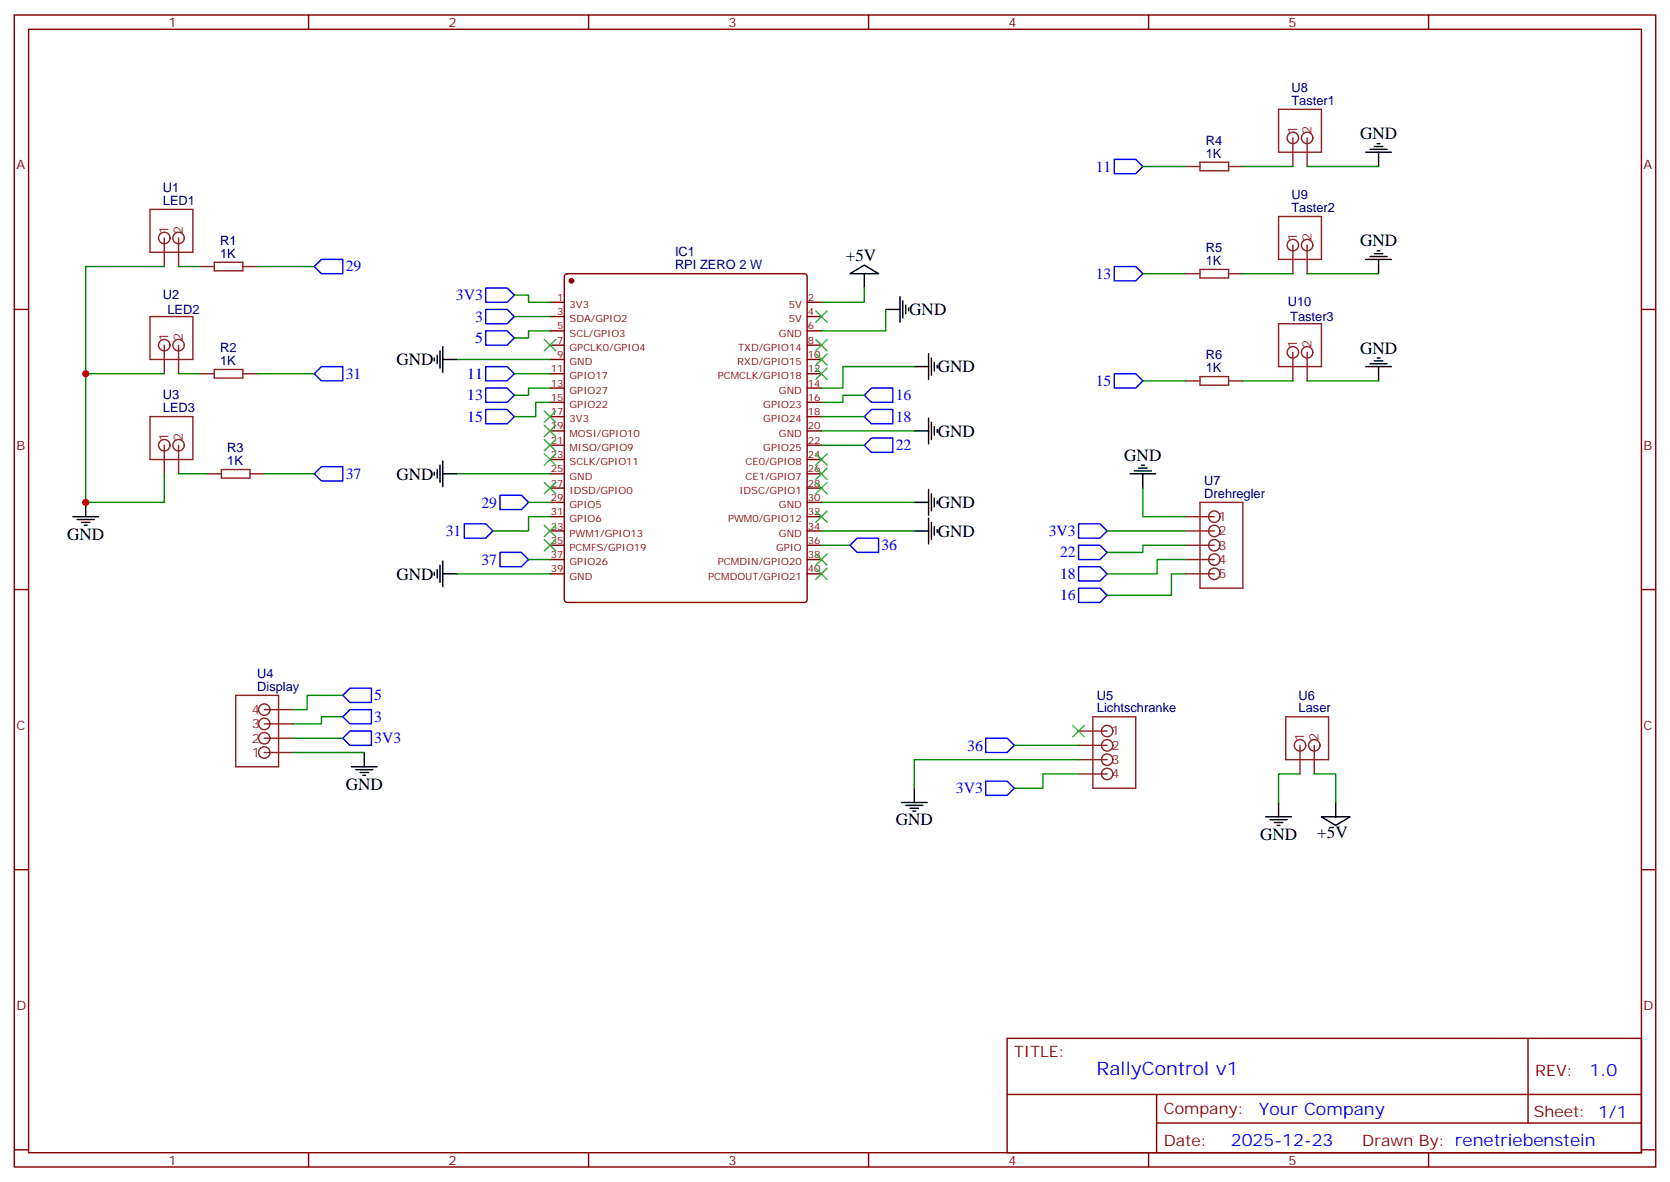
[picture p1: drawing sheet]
<svg xmlns="http://www.w3.org/2000/svg" width="412mm" height="292mm" viewBox="0 0 412 292" stroke-linecap="round" stroke-linejoin="round" font-family="sans-serif">
<g fill="none" stroke="#870000" stroke-width=".35">
<path d="M3.5 3.7h405.4v284.3h-405.4zM7.1 7.2h398.2v277.3h-398.2zM76.2 3.7v3.5M145.3 3.7v3.5M214.5 3.7v3.5M283.6 3.7v3.5M352.8 3.7v3.5M3.5 76.4h3.6M135.8 74.6h3.5M135.8 78.1h3.5M139.6 67.8l.5-.2h58.5a.71 .71 0 0 1 .7 .7v79.7a.76 .76 0 0 1-.7 .7h-58.5a.76 .76 0 0 1-.8-.7v-79.7zM199.3 74.6h3.5"/>
<path d="M199.3 78.1h3.5M405.3 76.4h3.6M135.8 81.7h3.5M135.8 85.2h3.5M135.8 88.7h3.5M135.8 92.3h3.5M135.8 95.8h3.5M135.8 99.3h3.5M199.3 81.7h3.5M199.3 85.2h3.5M199.3 88.7h3.5M199.3 92.3h3.5"/>
<path d="M199.3 95.8h3.5M199.3 99.3h3.5M135.8 102.8h3.5M135.8 106.4h3.5M135.8 109.9h3.5M135.8 113.4h3.5M135.8 116.9h3.5M199.3 102.8h3.5M199.3 106.4h3.5M199.3 109.9h3.5M199.3 113.4h3.5M199.3 116.9h3.5"/>
<path d="M135.8 120.5h3.5M135.8 124h3.5M135.8 127.5h3.5M135.8 131.1h3.5M135.8 134.6h3.5M135.8 138.1h3.5M199.3 120.5h3.5M199.3 124h3.5M199.3 127.5h3.5M199.3 131.1h3.5M199.3 134.6h3.5M199.3 138.1h3.5"/>
<path d="M3.5 145.5h3.6M135.8 141.6h3.5M199.3 141.6h3.5M405.3 145.5h3.6M3.5 214.7h3.6M405.3 214.7h3.6M248.7 256.3h156.6v28.2h-156.6zM377.3 256.3v20.9M248.7 270.1h156.5M285.6 277.2h119.6M285.6 270.1v14.2M3.5 283.8h3.6"/>
<path d="M76.2 284.5v3.5M145.3 284.5v3.5M214.5 284.5v3.5M283.6 284.5v3.5M352.8 284.5v3.5M405.3 283.8h3.6"/>
</g>
<circle cx="141.1" cy="69.3" r=".53" fill="#870000" stroke="#870000" stroke-width=".35"/>
<g fill="none" stroke="#8c2424" stroke-width=".35">
<path d="M315.7 27h10.6v10.6h-10.6zM319.3 34v7.1M322.8 34v7.1M37 51.7h10.6v10.6h-10.6zM40.6 58.7v7.1M44.1 58.7v7.1M292.8 41.1h3.5M296.3 40h7.1v2.2h-7.1zM303.4 41.1h3.5M315.7 53.4h10.6v10.6h-10.6zM37 78.1h10.6v10.6h-10.6zM49.4 65.8h3.5"/>
<path d="M52.9 64.7h7.1v2.2h-7.1zM60 65.8h3.5M292.8 67.6h3.5M296.3 66.5h7.1v2.1h-7.1zM303.4 67.6h3.5M315.7 79.9h10.6v10.6h-10.6zM319.3 60.5v7.1M322.8 60.5v7.1M40.6 85.2v7.1M44.1 85.2v7.1M49.4 92.3h3.5M52.9 91.2h7.1v2.1h-7.1z"/>
<path d="M60 92.3h3.5M292.8 94h3.5M296.3 93h7.1v2.1h-7.1zM303.4 94h3.5M319.3 87v7M322.8 87v7M37 102.8h10.6v10.6h-10.6zM40.6 109.9v7M44.1 109.9v7M51.2 116.9h3.5M54.7 115.9h7v2.1h-7zM61.7 116.9h3.6"/>
<path d="M292.8 127.5h7.1M292.8 131.1h7.1M292.8 134.6h7.1M292.8 138.1h7.1M296.3 124h10.6v21.2h-10.6zM292.8 141.6h7.1M58.2 171.6h10.6v17.7h-10.6zM65.3 178.7h7M65.3 175.2h7M269.9 176.9h10.6v17.7h-10.6zM317.5 176.9h10.6v10.6h-10.6zM65.3 185.7h7"/>
<path d="M65.3 182.2h7M266.3 180.4h7.1M266.3 184h7.1M266.3 187.5h7.1M266.3 191h7.1M321 184v7M324.6 184v7"/>
<circle cx="319.3" cy="34" r="1.41"/>
<circle cx="322.8" cy="34" r="1.41"/>
<circle cx="40.6" cy="58.7" r="1.41"/>
<circle cx="44.1" cy="58.7" r="1.41"/>
<circle cx="319.3" cy="60.5" r="1.41"/>
<circle cx="322.8" cy="60.5" r="1.41"/>
<circle cx="40.6" cy="85.2" r="1.41"/>
<circle cx="44.1" cy="85.2" r="1.41"/>
<circle cx="319.3" cy="87" r="1.41"/>
<circle cx="322.8" cy="87" r="1.41"/>
<circle cx="40.6" cy="109.9" r="1.41"/>
<circle cx="44.1" cy="109.9" r="1.41"/>
<circle cx="299.9" cy="127.5" r="1.41"/>
<circle cx="299.9" cy="138.1" r="1.41"/>
<circle cx="299.9" cy="131.1" r="1.41"/>
<circle cx="299.9" cy="134.6" r="1.41"/>
<circle cx="299.9" cy="141.6" r="1.41"/>
<circle cx="65.3" cy="175.2" r="1.41"/>
<circle cx="65.3" cy="178.7" r="1.41"/>
<circle cx="65.3" cy="185.7" r="1.41"/>
<circle cx="65.3" cy="182.2" r="1.41"/>
<circle cx="273.4" cy="180.4" r="1.41"/>
<circle cx="273.4" cy="184" r="1.41"/>
<circle cx="273.4" cy="191" r="1.41"/>
<circle cx="273.4" cy="187.5" r="1.41"/>
<circle cx="321" cy="184" r="1.41"/>
<circle cx="324.6" cy="184" r="1.41"/>
</g>
<g fill="none" stroke="#000" stroke-width=".35">
<path d="M337.3 37.6h6.3M338.3 36.9h4.2M339.4 36.2h2.1M340.1 35.5h.7M340.4 37.6v3.5M209.9 67.6l3.5-2.2 3.6 2.2zM213.4 67.6v3.5M218.7 76.4h3.5M222.2 73.2v6.4M223 74.3v4.2M223.7 75.3v2.1M224.4 76v.7"/>
<path d="M337.3 64h6.3M338.3 63.3h4.2M339.4 62.6h2.1M340.1 61.9h.7M340.4 64v3.6M107.2 88.4v.7M107.9 87.7v2.1M108.7 86.6v4.2M109.4 88.7h3.5M109.4 85.5v6.4M225.8 90.5h3.5M229.3 87.3v6.4"/>
<path d="M230 88.4v4.2M230.7 89.4v2.1M231.4 90.1v.7M337.3 90.5h6.3M338.3 89.8h4.2M339.4 89.1h2.1M340.1 88.4h.7M340.4 90.5v3.5M107.2 116.6v.7M107.9 115.9v2.1M108.7 114.8v4.3M109.4 116.9h3.5"/>
<path d="M109.4 113.8v6.3M225.8 106.4h3.5M229.3 103.2v6.3M230 104.2v4.3M230.7 105.3v2.1M231.4 106v.7M279 116.9h6.4M280.1 116.2h4.2M281.2 115.5h2.1M281.9 114.8h.7M282.2 116.9v3.6M18 127.5h6.3"/>
<path d="M19 128.2h4.3M20.1 128.9h2.1M20.8 129.6h.7M21.2 124v3.5M108.7 139.5v4.3M109.4 138.5v6.3M225.8 124h3.5M225.8 131.1h3.5M229.3 120.8v6.4M229.3 127.9v6.3M230 121.9v4.2M230 128.9v4.3"/>
<path d="M230.7 122.9v2.2M230.7 130v2.1M231.4 123.6v.8M231.4 130.7v.7M107.2 141.3v.7M107.9 140.6v2.1M109.4 141.6h3.5M86.8 189.3h6.3M87.8 190h4.3M88.9 190.7h2.1M89.6 191.4h.7M90 185.7v3.6"/>
<path d="M222.6 198.1h6.4M223.7 198.8h4.2M224.7 199.5h2.1M225.8 194.6v3.5M315.7 198.1v3.5M329.8 198.1v3.5M225.4 200.2h.7M312.6 201.6h6.3M313.6 202.3h4.3M314.7 203h2.1M315.4 203.7h.7M326.3 201.6h7.1l-3.6 2.1z"/>
</g>
<g fill="none" stroke="#008700" stroke-width=".35">
<path d="M282.2 41.1h10.6M306.9 41.1h12.4M322.8 41.1h17.6M40.6 65.8h-19.4v26.5M44.1 65.8h5.3M63.5 65.8h14.1M127 72.8h3.5v1.8h5.3M127 78.1h8.8M213.4 71.1v3.5h-10.6M218.7 76.4v5.3h-15.9M282.2 67.6h10.6M306.9 67.6h12.4"/>
<path d="M322.8 67.6h17.6M40.6 92.3h-19.4v31.7h19.4v-7.1M44.1 92.3h5.3M63.5 92.3h14.1M112.9 88.7h22.9M127 92.3h8.8M135.8 81.7h-5.3v1.7h-3.5M135.8 95.8h-5.3v1.7h-3.5M135.8 99.3h-3.5v3.5h-5.3M213.4 97.5h-5.3v1.8h-5.3M225.8 90.5h-17.7v5.3h-5.3M282.2 94h10.6"/>
<path d="M306.9 94h12.4M322.8 94h17.6M44.1 116.9h7.1M65.3 116.9h12.3M112.9 116.9h22.9M202.8 102.8h10.6M202.8 109.9h10.6M202.8 106.4h23M130.5 124h5.3M130.5 138.1h5.3M135.8 127.5h-5.3v3.6h-8.8M202.8 124h23"/>
<path d="M202.8 134.6h7.1M202.8 131.1h23M273.4 131.1h19.4M282.2 120.5v7h10.6M292.8 134.6h-10.6v1.7h-8.8M292.8 138.1h-7v3.5h-12.4M112.9 141.6h22.9M292.8 141.6h-3.5v5.3h-15.9M84.7 171.6h-8.9v3.6h-3.5M84.7 176.9h-5.3v1.8h-7.1M72.3 185.7h17.7M72.3 182.2h12.4"/>
<path d="M250.5 184h15.8M266.3 191h-8.8v3.6h-7M266.3 187.5h-40.5v7.1M321 191h-5.3v7.1M324.6 191h5.2v7.1"/>
</g>
<g fill="none" stroke="#3c3" stroke-width=".35">
<path d="M201.4 76.7l2.9 2.9M204.3 76.7l-2.9 2.9M134.4 83.8l2.8 2.8M137.2 83.8l-2.8 2.8M201.4 90.8l2.9 2.9M201.4 87.3l2.9 2.8M201.4 83.8l2.9 2.8M204.3 90.8l-2.9 2.9M204.3 87.3l-2.9 2.8M204.3 83.8l-2.9 2.8M134.4 101.4l2.8 2.8M134.4 105l2.8 2.8"/>
<path d="M134.4 108.5l2.8 2.8M134.4 112l2.8 2.8M134.4 119.1l2.8 2.8M137.2 101.4l-2.8 2.8M137.2 105l-2.8 2.8M137.2 108.5l-2.8 2.8M137.2 112l-2.8 2.8M137.2 119.1l-2.8 2.8M201.4 119.1l2.9 2.8M201.4 115.5l2.9 2.9M201.4 112l2.9 2.8M204.3 119.1l-2.9 2.8"/>
<path d="M204.3 115.5l-2.9 2.9M204.3 112l-2.9 2.8M134.4 129.6l2.8 2.9M134.4 133.2l2.8 2.8M137.2 129.6l-2.8 2.9M137.2 133.2l-2.8 2.8M201.4 136.7l2.9 2.8M201.4 126.1l2.9 2.8M204.3 136.7l-2.9 2.8M204.3 126.1l-2.9 2.8M201.4 140.2l2.9 2.9M204.3 140.2l-2.9 2.9"/>
<path d="M264.9 179l2.9 2.9M267.8 179l-2.9 2.9"/>
</g>
<g fill="none" stroke="#00f" stroke-width=".35">
<path d="M275.2 39.3h5.3l1.7 1.8-1.7 1.8h-5.3zM77.6 65.8l1.8-1.8h5.3v3.6h-5.3zM119.9 76.4h5.3l1.8 1.7-1.8 1.8h-5.3zM119.9 71.1h5.3l1.8 1.7-1.8 1.8h-5.3zM275.2 65.8h5.3l1.7 1.8-1.7 1.7h-5.3zM77.6 92.3l1.8-1.8h5.3v3.5h-5.3zM119.9 81.7h5.3l1.8 1.7-1.8 1.8h-5.3zM119.9 90.5h5.3l1.8 1.8-1.8 1.7h-5.3zM119.9 95.8h5.3l1.8 1.7-1.8 1.8h-5.3zM213.4 97.5l1.8-1.7h5.3v3.5h-5.3zM275.2 92.3h5.3l1.7 1.7-1.7 1.8h-5.3zM77.6 116.9l1.8-1.7h5.3v3.5h-5.3z"/>
<path d="M119.9 101.1h5.3l1.8 1.7-1.8 1.8h-5.3zM213.4 102.8l1.8-1.7h5.3v3.5h-5.3zM213.4 109.9l1.8-1.8h5.3v3.6h-5.3zM114.7 129.3h5.2l1.8 1.8-1.8 1.7h-5.2zM123.5 122.2h5.3l1.7 1.8-1.7 1.8h-5.3zM123.5 136.3h5.3l1.7 1.8-1.7 1.8h-5.3zM209.9 134.6l1.8-1.8h5.3v3.5h-5.3zM266.3 129.3h5.3l1.8 1.8-1.8 1.7h-5.3zM266.3 134.6h5.3l1.8 1.7-1.8 1.8h-5.3zM266.3 139.9h5.3l1.8 1.7-1.8 1.8h-5.3zM266.3 145.2h5.3l1.8 1.7-1.8 1.8h-5.3zM84.7 171.6l1.7-1.7h5.3v3.5h-5.3z"/>
<path d="M86.4 175.2h5.3v3.5h-5.3l-1.7-1.8zM84.7 182.2l1.7-1.8h5.3v3.6h-5.3zM243.4 182.2h5.3l1.8 1.8-1.8 1.7h-5.3zM243.4 192.8h5.3l1.8 1.8-1.8 1.7h-5.3z"/>
</g>
<g fill="#c00">
<circle cx="21.2" cy="124" r=".88"/>
<circle cx="21.2" cy="92.3" r=".88"/>
</g>
<text font-size="4.6" fill="#00f" x="270.8" y="265.3">RallyControl v1</text>
<g font-size="4.2">
<text x="335.8" y="34.3">GND</text>
<text x="208.8" y="64.4">+5V</text>
<text x="335.8" y="60.8">GND</text>
<text x="224.5" y="77.8">GND</text>
<text x="335.8" y="87.3">GND</text>
<text x="97.9" y="90.2">GND</text>
<text x="231.6" y="91.9">GND</text>
<text x="231.6" y="107.8">GND</text>
<text x="277.6" y="113.7">GND</text>
<text x="97.9" y="118.4">GND</text>
<text x="231.6" y="125.4">GND</text>
<text x="16.6" y="133.2">GND</text>
<text x="231.6" y="132.5">GND</text>
<text x="97.9" y="143.1">GND</text>
<text x="85.4" y="194.9">GND</text>
<text x="221.2" y="203.7">GND</text>
<text x="311.1" y="207.3">GND</text>
<text x="325.3" y="206.9">+5V</text>
</g>
<g font-size="4.2" fill="#00f">
<text x="392.5" y="265.6">1.0</text>
<text x="310.9" y="275.1">Your Company</text>
<text x="304" y="282.9">2025-12-23</text>
</g>
<g font-size="3.9" fill="#00f">
<text x="270.6" y="42.3">11</text>
<text x="85.4" y="67">29</text>
<text x="270.6" y="68.8">13</text>
<text x="112.6" y="74.1">3V3</text>
<text x="117.3" y="79.4">3</text>
<text x="117.3" y="84.7">5</text>
<text x="85.4" y="93.5">31</text>
<text x="115.4" y="93.5">11</text>
<text x="270.6" y="95.2">15</text>
<text x="115.4" y="98.8">13</text>
<text x="221.2" y="98.8">16</text>
<text x="115.4" y="104.1">15</text>
<text x="221.2" y="104.1">18</text>
<text x="221.2" y="111.1">22</text>
<text x="85.4" y="118.1">37</text>
<text x="118.9" y="125.3">29</text>
<text x="110.1" y="132.3">31</text>
<text x="217.7" y="135.8">36</text>
<text x="259" y="132.3">3V3</text>
<text x="261.8" y="137.6">22</text>
<text x="118.9" y="139.4">37</text>
<text x="261.8" y="142.9">18</text>
<text x="261.8" y="148.2">16</text>
<text x="92.4" y="172.8">5</text>
<text x="92.4" y="178.1">3</text>
<text x="92.4" y="183.4">3V3</text>
<text x="238.8" y="185.2">36</text>
<text x="236" y="195.8">3V3</text>
</g>
<g font-size="3.9" fill="#800">
<text x="250.5" y="260.9">TITLE:</text>
<text x="379.1" y="265.6">REV:</text>
<text x="287.4" y="275.1">Company:</text>
<text x="378.7" y="275.7">Sheet: 1/1</text>
<text x="287.4" y="282.8">Date:</text>
<text x="336.4" y="282.8">Drawn By: renetriebenstein</text>
</g>
<g font-size="3.2" fill="#800">
<text x="41.6" y="6.7">1</text>
<text x="110.8" y="6.7">2</text>
<text x="179.9" y="6.7">3</text>
<text x="249.1" y="6.7">4</text>
<text x="318.2" y="6.7">5</text>
<text x="4.1" y="41.8">A</text>
<text x="405.9" y="41.8">A</text>
<text x="4.1" y="110.9">B</text>
<text x="405.9" y="110.9">B</text>
<text x="4.1" y="180.1">C</text>
<text x="405.9" y="180.1">C</text>
<text x="4.1" y="249.2">D</text>
<text x="405.9" y="249.2">D</text>
<text x="41.6" y="287.5">1</text>
<text x="110.8" y="287.5">2</text>
<text x="179.9" y="287.5">3</text>
<text x="249.1" y="287.5">4</text>
<text x="318.2" y="287.5">5</text>
</g>
<g font-size="3.2" fill="#000080">
<text x="318.9" y="22.7">U8</text>
<text x="318.9" y="25.9">Taster1</text>
<text x="297.8" y="35.8">R4</text>
<text x="297.8" y="39">1K</text>
<text x="40.2" y="47.4">U1</text>
<text x="40.2" y="50.6">LED1</text>
<text x="318.9" y="52.4">Taster2</text>
<text x="318.9" y="49.2">U9</text>
<text x="54.3" y="63.7">1K</text>
<text x="54.3" y="60.5">R1</text>
<text x="166.7" y="63.2">IC1</text>
<text x="297.8" y="65.4">1K</text>
<text x="297.8" y="62.3">R5</text>
<text x="166.7" y="66.5">RPI ZERO 2 W</text>
<text x="40.2" y="73.9">U2</text>
<text x="41.4" y="77.4">LED2</text>
<text x="318" y="75.6">U10</text>
<text x="318.6" y="79.3">Taster3</text>
<text x="54.3" y="87">R2</text>
<text x="297.8" y="88.7">R6</text>
<text x="54.3" y="90.1">1K</text>
<text x="297.8" y="91.9">1K</text>
<text x="40.2" y="101.8">LED3</text>
<text x="40.2" y="98.6">U3</text>
<text x="56.1" y="111.7">R3</text>
<text x="56.1" y="114.8">1K</text>
<text x="297.4" y="119.7">U7</text>
<text x="297.4" y="122.9">Drehregler</text>
<text x="63.5" y="167.4">U4</text>
<text x="63.5" y="170.6">Display</text>
<text x="270.9" y="172.7">U5</text>
<text x="320.7" y="172.7">U6</text>
<text x="270.9" y="175.9">Lichtschranke</text>
<text x="320.7" y="175.9">Laser</text>
</g>
<g font-size="3.2" fill="#8d2323">
<text x="320.3" y="33" transform="rotate(-90 320.3 33)">1</text>
<text x="323.8" y="33" transform="rotate(-90 323.8 33)">2</text>
<text x="41.6" y="57.7" transform="rotate(-90 41.6 57.7)">1</text>
<text x="45.2" y="57.7" transform="rotate(-90 45.2 57.7)">2</text>
<text x="320.3" y="59.4" transform="rotate(-90 320.3 59.4)">1</text>
<text x="323.8" y="59.4" transform="rotate(-90 323.8 59.4)">2</text>
<text x="41.6" y="84.1" transform="rotate(-90 41.6 84.1)">1</text>
<text x="45.2" y="84.1" transform="rotate(-90 45.2 84.1)">2</text>
<text x="320.3" y="85.9" transform="rotate(-90 320.3 85.9)">1</text>
<text x="323.8" y="85.9" transform="rotate(-90 323.8 85.9)">2</text>
<text x="41.6" y="108.8" transform="rotate(-90 41.6 108.8)">1</text>
<text x="45.2" y="108.8" transform="rotate(-90 45.2 108.8)">2</text>
<text x="300.9" y="128.6">1</text>
<text x="300.9" y="132.1">2</text>
<text x="300.9" y="135.6">3</text>
<text x="300.9" y="139.2">4</text>
<text x="300.9" y="142.7">5</text>
<text x="62.2" y="179.7">3</text>
<text x="62.2" y="176.2">4</text>
<text x="62.2" y="183.3">2</text>
<text x="274.5" y="181.5">1</text>
<text x="274.5" y="185">2</text>
<text x="322.1" y="182.9" transform="rotate(-90 322.1 182.9)">1</text>
<text x="325.6" y="182.9" transform="rotate(-90 325.6 182.9)">2</text>
<text x="62.2" y="186.8">1</text>
<text x="274.5" y="188.6">3</text>
<text x="274.5" y="192.1">4</text>
</g>
<g font-size="2.5" fill="#800">
<text x="137.6" y="74.3">1</text>
<text x="137.6" y="77.8">3</text>
<text x="140.7" y="76">3V3</text>
<text x="194.8" y="76">5V</text>
<text x="199.5" y="74.3">2</text>
<text x="199.5" y="77.8">4</text>
<text x="137.6" y="81.3">5</text>
<text x="140.7" y="79.6">SDA/GPIO2</text>
<text x="140.7" y="83.1">SCL/GPIO3</text>
<text x="192.4" y="83.1">GND</text>
<text x="194.8" y="79.6">5V</text>
<text x="199.5" y="81.3">6</text>
<text x="137.6" y="84.8">7</text>
<text x="137.6" y="88.4">9</text>
<text x="140.7" y="86.6">GPCLK0/GPIO4</text>
<text x="182.3" y="86.6">TXD/GPIO14</text>
<text x="199.5" y="84.8">8</text>
<text x="199.5" y="88.4">10</text>
<text x="136" y="91.9">11</text>
<text x="136" y="95.4">13</text>
<text x="140.7" y="90.1">GND</text>
<text x="140.7" y="93.7">GPIO17</text>
<text x="177.3" y="93.7">PCMCLK/GPIO18</text>
<text x="182.1" y="90.1">RXD/GPIO15</text>
<text x="199.5" y="91.9">12</text>
<text x="199.5" y="95.4">14</text>
<text x="136" y="99">15</text>
<text x="140.7" y="97.2">GPIO27</text>
<text x="140.7" y="100.7">GPIO22</text>
<text x="188.5" y="100.7">GPIO23</text>
<text x="192.4" y="97.2">GND</text>
<text x="199.5" y="99">16</text>
<text x="136" y="102.5">17</text>
<text x="136" y="106">19</text>
<text x="140.7" y="104.2">3V3</text>
<text x="140.7" y="107.8">MOSI/GPIO10</text>
<text x="188.5" y="104.2">GPIO24</text>
<text x="192.4" y="107.8">GND</text>
<text x="199.5" y="102.5">18</text>
<text x="199.5" y="106">20</text>
<text x="136" y="109.5">21</text>
<text x="136" y="113.1">23</text>
<text x="140.7" y="111.3">MISO/GPIO9</text>
<text x="188.5" y="111.3">GPIO25</text>
<text x="199.5" y="109.5">22</text>
<text x="199.5" y="113.1">24</text>
<text x="136" y="116.6">25</text>
<text x="140.7" y="114.8">SCLK/GPIO11</text>
<text x="140.7" y="118.4">GND</text>
<text x="184.1" y="114.8">CE0/GPIO8</text>
<text x="184.1" y="118.4">CE1/GPIO7</text>
<text x="199.5" y="116.6">26</text>
<text x="136" y="120.1">27</text>
<text x="136" y="123.6">29</text>
<text x="140.7" y="121.9">IDSD/GPIO0</text>
<text x="140.7" y="125.4">GPIO5</text>
<text x="182.6" y="121.9">IDSC/GPIO1</text>
<text x="192.4" y="125.4">GND</text>
<text x="199.5" y="120.1">28</text>
<text x="199.5" y="123.6">30</text>
<text x="136" y="127.2">31</text>
<text x="136" y="130.7">33</text>
<text x="140.7" y="128.9">GPIO6</text>
<text x="179.8" y="128.9">PWM0/GPIO12</text>
<text x="199.5" y="127.2">32</text>
<text x="199.5" y="130.7">34</text>
<text x="136" y="134.2">35</text>
<text x="136" y="137.8">37</text>
<text x="140.7" y="132.5">PWM1/GPIO13</text>
<text x="140.7" y="136">PCMFS/GPIO19</text>
<text x="191.6" y="136">GPIO</text>
<text x="192.4" y="132.5">GND</text>
<text x="199.5" y="134.2">36</text>
<text x="199.5" y="137.8">38</text>
<text x="136" y="141.3">39</text>
<text x="140.7" y="139.5">GPIO26</text>
<text x="140.7" y="143.1">GND</text>
<text x="174.9" y="143.1">PCMDOUT/GPIO21</text>
<text x="177.3" y="139.5">PCMDIN/GPIO20</text>
<text x="199.5" y="141.3">40</text>
</g>
</svg>
